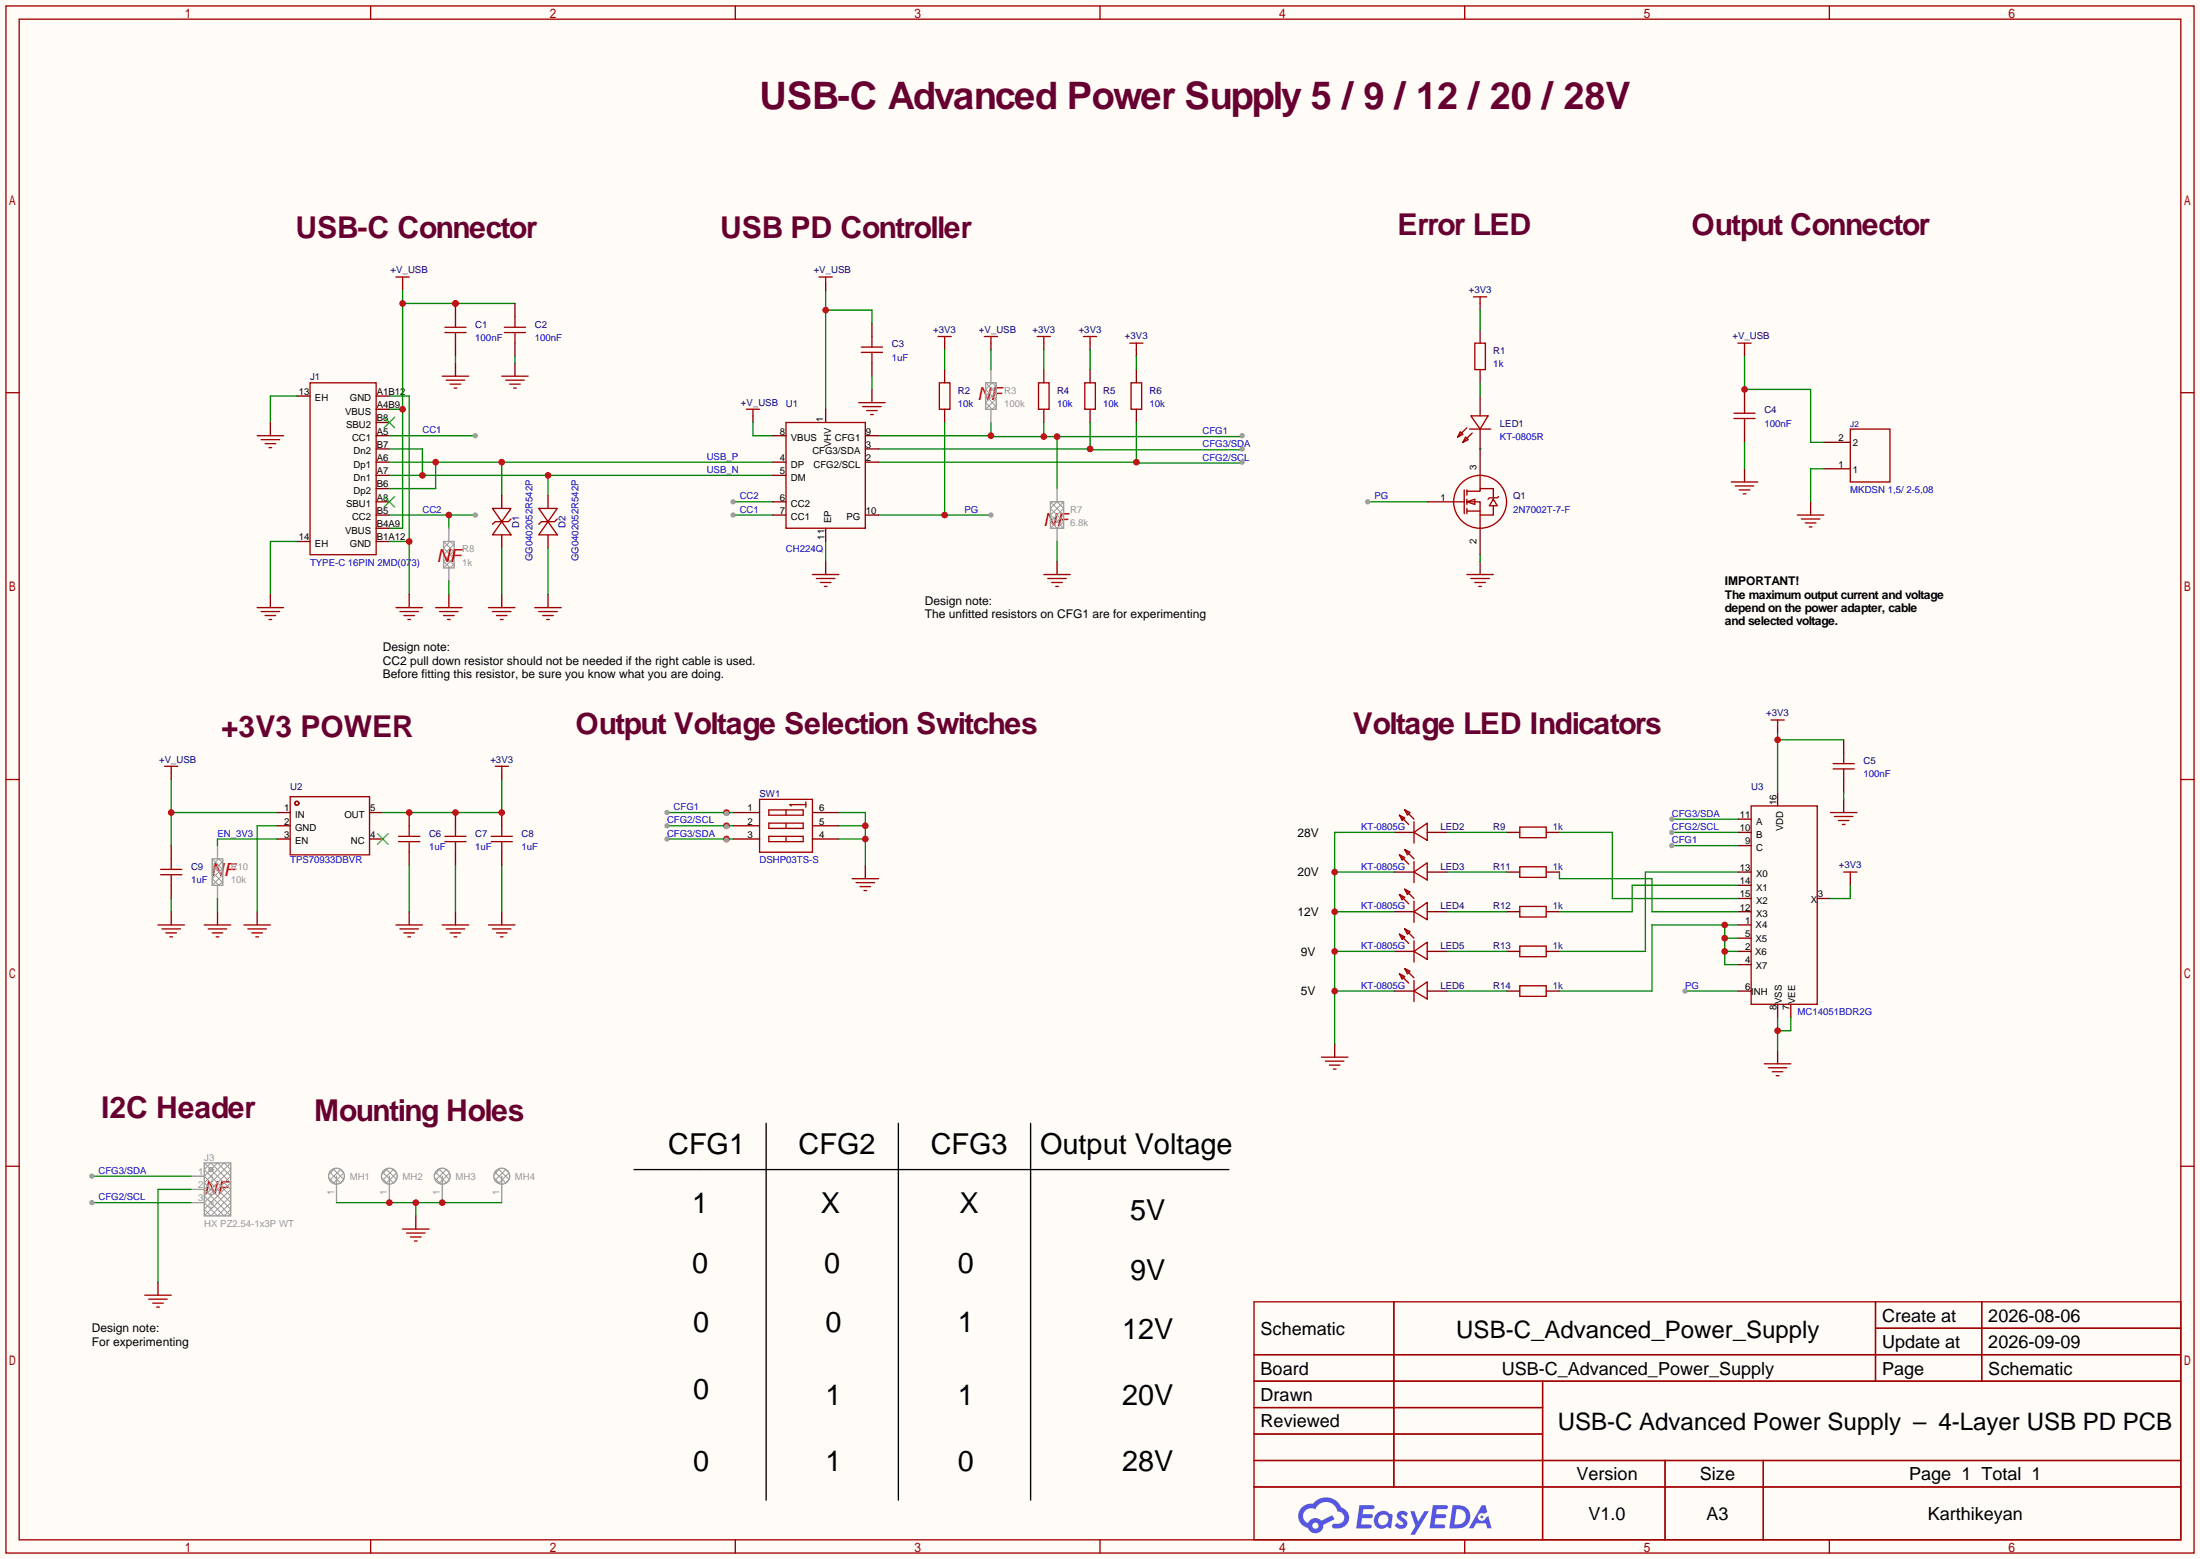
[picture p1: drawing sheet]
<svg xmlns="http://www.w3.org/2000/svg" width="423mm" height="299mm" viewBox="0 0 423 299" stroke-linecap="round" stroke-linejoin="round" font-family="sans-serif">
<path d="M0 0h422.7v299.5h-422.7z" fill="#fffcf7"/>
<g fill="none" stroke="#a10000" stroke-width=".25">
<path d="M1.1 1.1h420.4v297.2h-420.4zM3.7 3.7h415.3v292.1h-415.3zM71.2 1.1v2.6M141.3 1.1v2.6M211.3 1.1v2.6M281.4 1.1v2.6M351.5 1.1v2.6M1.1 75.4h2.6M419 75.4h2.5M1.1 149.7h2.6M419 149.7h2.5M1.1 224h2.6"/>
<path d="M419 224h2.5M240.9 250.1h178.1v45.7h-178.1zM267.8 250.1v35.5M360.3 250.1v15.2M360.3 255.1h58.7M380.7 250.1v15.2M240.9 260.2h178.1M240.9 265.3h178.1M240.9 270.4h55.5M240.9 275.5h55.5M296.4 265.3v30.5M71.2 295.8v2.5"/>
<path d="M141.3 295.8v2.5M211.3 295.8v2.5M240.9 280.5h178.1M240.9 285.6h178.1M281.4 295.8v2.5M319.9 280.5v15.3M338.8 280.5v15.3M351.5 295.8v2.5"/>
</g>
<g fill="#5487ff">
<path d="M268.7 290.5a1.3 1.3 0 0 1 1.8 .2l-.4 .7a.54 .54 0 0 0-.9-.3l.1 .2a1.58 1.58 0 0 1 1.1 1.6 1.43 1.43 0 0 1-2.5 .2l.5-.6a.64 .64 0 0 0 .5 .4 .64 .64 0 0 0 .7-.2l-.2-.3a1.35 1.35 0 0 1-.9-1.8z"/>
<path d="M270.9 290.3h.9l.6 1.9 1.2-1.9h.9l-2.7 4.5h-.9l1-1.7z"/>
<path d="M261.2 289.1h1.6a1.31 1.31 0 0 1 1.2 .2 .4 .4 0 0 1-.3 .6h-1.8l-.1 .9h1.6a.4 .4 0 0 1 .4 .5 .4 .4 0 0 1-.4 .3h-1.7l-.2 1.2h.8a1.23 1.23 0 0 1 1.2 .2 .39 .39 0 0 1-.3 .6h-2.7z"/>
<path d="M275.3 289.1h1.6a1.32 1.32 0 0 1 1.2 .2 .39 .39 0 0 1-.3 .6h-1.8l-.1 .9h1.6a.4 .4 0 0 1 .4 .5 .4 .4 0 0 1-.4 .3h-1.7l-.2 1.2h.8a1.23 1.23 0 0 1 1.2 .2 .39 .39 0 0 1-.3 .6h-2.7z"/>
<path d="M284.7 289.1h.7l.3 1.4-.6 .3a.75 .75 0 0 0-1.1 .3 .75 .75 0 0 0 .5 1.1 .75 .75 0 0 0 .9-.7l.5-.3 .7 2.4h-.9l-.2-1h-1.9l-.5 1h-.9z"/>
<path d="M279.1 289.1l-.7 4.5h1.5a2.27 2.27 0 0 0 2.6-2.3 2.27 2.27 0 0 0-2.7-2.2zM279.8 289.9a1.5 1.5 0 0 1 1.8 1.5 1.5 1.5 0 0 1-1.9 1.4h-.3z"/>
<path d="M264.5 290.7a1.6 1.6 0 0 0-.4 2.2 1.6 1.6 0 0 0 2.2 .5l.2-.2 .8 .4 .3-2.5-.2-.3h-.5a1.58 1.58 0 0 0-2.4-.1zM265.1 291.3a.99 .99 0 0 1 1.6 .3 .99 .99 0 0 1-.9 1.3 .94 .94 0 0 1-1-.5 .94 .94 0 0 1 .3-1.1z"/>
<path d="M250.1 289.5a2.37 2.37 0 0 0 1.2 4 1.54 1.54 0 0 0 1.7 1 1.54 1.54 0 0 0 1.3-1.6l2.1-1.1-.5-.8-2 1.1a1.57 1.57 0 0 0-2.6 .5 1.5 1.5 0 0 1-.8-2.1 1.5 1.5 0 0 1 2.2-.5 2.23 2.23 0 0 1 2.3-1.5 2.23 2.23 0 0 1 2 1.9 1.16 1.16 0 0 1 1.2 1 1.16 1.16 0 0 1-1.1 1.3h-.6a.47 .47 0 0 0-.6 .4 .47 .47 0 0 0 .4 .5 2.19 2.19 0 0 0 2.4-.8 2.19 2.19 0 0 0 .1-2.5l-1.1-.8a3.2 3.2 0 0 0-5.5-.7l-1.1 .1zM252.1 293.1a.6 .6 0 0 1 1.2 0 .6 .6 0 0 1-1.2 0z"/>
<circle cx="284.7" cy="291.4" r=".28"/>
</g>
<g fill="none" stroke="#a10000" stroke-width=".25">
<path d="M165.5 67.7h4M165.5 66.7h4M167.5 64.6v2.1M167.5 67.7v2M78.6 158.6v2.1M87.5 158.6v2.1M96.4 158.6v2.1M30.9 168h4M30.9 167h4M32.9 165v2M32.9 168v2.1M76.6 161.7h4"/>
<path d="M76.6 160.7h4M78.6 161.7v2M85.5 161.7h4M85.5 160.7h4M87.5 161.7v2M94.4 161.7h4M94.4 160.7h4M96.4 161.7v2"/>
</g>
<path d="M167.5 62.1v2.5M167.5 69.7v2.6M78.6 156.1v2.5M87.5 156.1v2.5M96.4 156.1v2.5M32.9 162.4v2.6M32.9 170.1v2.5M78.6 163.7v2.5M87.5 163.7v2.5M96.4 163.7v2.5" fill="none" stroke="#870000" stroke-width=".25"/>
<path d="M158.6 59.6h8.9v2.5M158.6 55.8v22.8" fill="none" stroke="#008700" stroke-width=".25"/>
<circle cx="158.6" cy="59.6" r=".63" fill="#c00"/>
<g fill="none" stroke="#870000" stroke-width=".25">
<path d="M77.3 54.5v1.3M158.6 54.5v1.3M284.4 58.3v1.3M57 76.1h2.6M72.3 76.1h2.5M72.3 78.6h2.5M87.5 69.7v2.6M98.9 69.7v2.6M144.7 79.9v1.3M167.5 74.8v2.5M181.5 65.9v1.3M190.4 65.9v1.3"/>
<path d="M200.5 65.9v1.3M209.4 65.9v1.3M218.3 67.2v1.3M335.2 67.2v1.3M72.3 81.2h2.5M72.3 83.7h2.5M72.3 86.2h2.5M72.3 88.8h2.5M72.3 91.3h2.5M72.3 93.9h2.5M72.3 96.4h2.5M72.3 98.9h2.5"/>
<path d="M335.2 90v2.6M347.9 96.4v2.5M57 104h2.6M72.3 101.5h2.5M72.3 104h2.5M158.6 107.8v2.6M203.1 107.8v2.6M284.4 107.8v2.6M341.5 139.6v1.2M32.9 148.5v1.2M96.4 148.5v1.2M354.2 153.5v2.6"/>
<path d="M166.2 166.2v2.6M355.5 168.8v1.3M256.4 200.5v2.6M341.5 201.8v2.5"/>
</g>
<g fill="none" stroke="#a10000" stroke-width=".25">
<path d="M76.1 53.2h2.5M77.3 53.2v1.3M157.4 53.2h2.5M158.6 53.2v1.3M283.1 57h2.5M284.4 57v1.3M59.6 73.5h12.7v33.1h-12.7zM85 72.3h5M85.7 73h3.6M86.5 73.8h2M87.2 74.5h.6M96.4 72.3h5.1"/>
<path d="M97.2 73h3.5M97.9 73.8h2M98.7 74.5h.5M143.4 78.6h2.5M144.7 78.6v1.3M165 77.3h5.1M165.7 78.1h3.6M166.5 78.9h2M167.3 79.6h.5M180.2 64.6h2.6M181.5 64.6v1.3M189.1 64.6h2.5"/>
<path d="M190.4 64.6v1.3M199.3 64.6h2.5M200.5 64.6v1.3M208.2 64.6h2.5M209.4 64.6v1.3M217 65.9h2.6M218.3 65.9v1.3M333.9 65.9h2.5M335.2 65.9v1.3M332.6 92.6h5.1M333.4 93.3h3.5M334.1 94.1h2.1"/>
<path d="M334.9 94.9h.5M345.3 98.9h5.1M346.1 99.7h3.5M156.1 110.4h5.1M156.8 111.1h3.6M157.6 111.9h2M158.4 112.6h.5M200.5 110.4h5.1M201.3 111.1h3.6M202.1 111.9h2M202.8 112.6h.5M281.8 110.4h5.1"/>
<path d="M282.6 111.1h3.5M283.3 111.9h2.1M284.1 112.6h.5M346.8 100.5h2.1M347.6 101.2h.5M340.2 138.3h2.6M341.5 138.3v1.3M31.6 147.2h2.6M32.9 147.2v1.3M95.1 147.2h2.6M96.4 147.2v1.3M351.7 156.1h5"/>
<path d="M352.4 156.8h3.6M353.2 157.6h2M353.9 158.4h.6M163.7 168.8h5.1M164.5 169.5h3.5M165.2 170.3h2.1M166 171.1h.5M354.2 167.5h2.5M355.5 167.5v1.3M253.9 203.1h5.1M254.6 203.8h3.6M255.4 204.6h2"/>
<path d="M256.2 205.4h.5M339 204.3h5M339.7 205.1h3.6M340.5 205.9h2M341.2 206.6h.6"/>
</g>
<path d="M74.8 76.1h3.8v38.1M167.5 72.3v2.5M144.7 81.2v2.5h3.8M74.8 104h3.8M158.6 104v3.8" fill="none" stroke="#008700" stroke-width=".25"/>
<path d="M73.8 80.1l2 2.1M73.8 95.4l2 2M75.8 80.1l-2 2.1M75.8 95.4l-2 2" fill="none" stroke="#3c3" stroke-width=".25"/>
<circle cx="78.6" cy="104" r=".63" fill="#c00"/>
<path d="M57 76.1h-5.1v5.1M74.8 88.8h73.7M83.7 88.8v5.1h-8.9M96.4 88.8v6.3M57 104h-5.1v10.2" fill="none" stroke="#008700" stroke-width=".25"/>
<g fill="none" stroke="#870000" stroke-width=".25">
<path d="M51.9 81.2v2.5M51.9 114.2v2.5M78.6 114.2v2.5M86.2 114.2v2.5M96.4 114.2v2.5M105.3 114.2v2.5M32.9 175.1v2.6M41.8 175.1v2.6M49.4 175.1v2.6M78.6 175.1v2.6M87.5 175.1v2.6M96.4 175.1v2.6"/>
<path d="M79.9 233.6v2.5M30.4 246.3v2.5"/>
</g>
<g fill="none" stroke="#a10000" stroke-width=".25">
<path d="M49.4 83.7h5.1M50.2 84.5h3.5M50.9 85.2h2.1M51.7 86h.5M49.4 116.7h5.1M50.2 117.5h3.5M50.9 118.2h2.1M51.7 119h.5M76.1 116.7h5.1M76.8 117.5h3.6M77.6 118.2h2M78.4 119h.5"/>
<path d="M83.7 116.7h5.1M84.5 117.5h3.5M85.2 118.2h2M86 119h.5M93.9 116.7h5M94.6 117.5h3.6M95.4 118.2h2M96.1 119h.5M102.7 116.7h5.1M103.5 117.5h3.6M104.3 118.2h2M105 119h.5"/>
<path d="M30.4 177.7h5M31.1 178.4h3.6M31.9 179.2h2M32.6 180h.5M39.2 177.7h5.1M40 178.4h3.6M40.8 179.2h2M41.5 180h.5M46.9 177.7h5M47.6 178.4h3.6M48.4 179.2h2M49.1 180h.6"/>
<path d="M76.1 177.7h5.1M76.8 178.4h3.6M77.6 179.2h2M78.4 180h.5M85 177.7h5M85.7 178.4h3.6M86.5 179.2h2M87.2 180h.6M93.9 177.7h5M94.6 178.4h3.6M95.4 179.2h2M96.1 180h.5"/>
<path d="M77.3 236.1h5.1M78.1 236.9h3.6M78.9 237.6h2M79.6 238.4h.5M27.8 248.8h5.1M28.6 249.6h3.5M29.3 250.3h2.1M30.1 251.1h.5"/>
</g>
<g fill="#c00">
<circle cx="83.7" cy="88.8" r=".63"/>
<circle cx="96.4" cy="88.8" r=".63"/>
</g>
<path d="M74.8 86.2h6.4v5.1M74.8 91.3h73.7M105.3 91.3v3.8" fill="none" stroke="#008700" stroke-width=".25"/>
<g fill="#c00">
<circle cx="81.2" cy="91.3" r=".63"/>
<circle cx="105.3" cy="91.3" r=".63"/>
</g>
<path d="M74.8 83.7h16.5" fill="none" stroke="#008700" stroke-width=".25"/>
<circle cx="91.3" cy="83.7" r=".51" fill="#999"/>
<path d="M74.8 98.9h16.5M86.2 98.9v2.6" fill="none" stroke="#008700" stroke-width=".25"/>
<circle cx="86.2" cy="98.9" r=".63" fill="#c00"/>
<circle cx="91.3" cy="98.9" r=".51" fill="#999"/>
<path d="M140.8 96.4h7.7" fill="none" stroke="#008700" stroke-width=".25"/>
<circle cx="140.8" cy="96.4" r=".51" fill="#999"/>
<path d="M140.8 98.9h7.7" fill="none" stroke="#008700" stroke-width=".25"/>
<circle cx="140.8" cy="98.9" r=".51" fill="#999"/>
<path d="M96.4 95.1v2.6M105.3 95.1v2.6M96.4 102.7v2.6M105.3 102.7v2.6" fill="none" stroke="#870000" stroke-width=".25"/>
<path d="M94.6 97.7h3.6l-1.8 2.5zM98.2 99.7l-.5 .5h-2.6l-.5 .5M103.5 97.7h3.6l-1.8 2.5zM107.1 99.7l-.5 .5h-2.6l-.5 .5M96.4 100.2l1.8 2.5h-3.6zM105.3 100.2l1.8 2.5h-3.6z" fill="none" stroke="#a10000" stroke-width=".25"/>
<path d="M77.3 55.8v45.7h-2.5M77.3 58.3h21.6M74.8 78.6h2.5M96.4 105.3v8.9M105.3 105.3v8.9" fill="none" stroke="#008700" stroke-width=".25"/>
<g fill="#c00">
<circle cx="77.3" cy="78.6" r=".63"/>
<circle cx="77.3" cy="58.3" r=".63"/>
<circle cx="87.5" cy="58.3" r=".63"/>
</g>
<path d="M87.5 58.3v2.5M87.5 65.9v2.6" fill="none" stroke="#870000" stroke-width=".25"/>
<circle cx="87.5" cy="58.3" r=".63" fill="#c00"/>
<g fill="none" stroke="#a10000" stroke-width=".25">
<path d="M85.5 63.9h4M85.5 62.9h4M87.5 60.8v2.1M87.5 63.9v2M96.9 63.9h4.1M96.9 62.9h4.1M98.9 60.8v2.1M98.9 63.9v2M180.5 73.5h2v5.1h-2zM199.5 73.5h2v5.1h-2zM208.4 73.5h2v5.1h-2zM217.3 73.5h2v5.1h-2z"/>
<path d="M283.3 65.9h2.1v5.1h-2.1zM333.1 79.4h4.1M335.2 77.3v2.1M333.1 80.4h4.1M335.2 80.4v2M292 158.9h5.1v2h-5.1zM352.2 147.7h4M352.2 146.7h4M354.2 144.7v2M354.2 147.7v2M292 166.5h5.1v2h-5.1zM292 174.1h5.1v2h-5.1z"/>
<path d="M292 181.7h5.1v2.1h-5.1zM292 189.4h5.1v2h-5.1z"/>
</g>
<g fill="none" stroke="#870000" stroke-width=".25">
<path d="M98.9 58.3v2.5M98.9 65.9v2.6M181.5 71v2.5M181.5 78.6v2.6M200.5 71v2.5M200.5 78.6v2.6M209.4 71v2.5M209.4 78.6v2.6M218.3 71v2.5M218.3 78.6v2.6M284.4 63.4v2.5M284.4 71v2.5"/>
<path d="M335.2 74.8v2.5M335.2 82.4v2.6M289.4 159.9h2.6M297.1 159.9h2.5M354.2 142.1v2.6M354.2 149.7v2.6M289.4 167.5h2.6M289.4 175.1h2.6M297.1 167.5h2.5M297.1 175.1h2.5M289.4 182.8h2.6M289.4 190.4h2.6"/>
<path d="M297.1 182.8h2.5M297.1 190.4h2.5"/>
</g>
<path d="M87.5 68.5v1.2M98.9 68.5v1.2M168.8 83.7h21.6M190.4 81.2v2.7h48.2v-.2M200.5 81.2v2.7M203.1 83.9v10M86.2 111.6v2.6" fill="none" stroke="#008700" stroke-width=".25"/>
<path d="M85.2 104h2v5.1h-2zM86.2 101.5v2.5M86.2 109.1v2.5M40.8 165h2v5.1h-2zM41.8 162.4v2.6M41.8 170.1v2.5" fill="none" stroke="#999" stroke-width=".25"/>
<path d="M85.2 104l2 2M87.2 104.8l-.7-.8-1.3 1.3 2 2M87.2 104.5l-2 2.1 2 2M87.2 105.8l-2 2 1.3 1.3 .7-.8M87.2 107.1l-2 2M40.8 165l2 2M42.8 165.7l-.8-.7-1.2 1.2 2 2.1M42.8 165.5l-2 2 2 2M42.8 166.8l-2 2 1.2 1.3 .8-.8M42.8 168l-2 2.1" fill="none" stroke="#999" stroke-width=".19"/>
<g fill="#c00">
<circle cx="203.1" cy="83.9" r=".63"/>
<circle cx="200.5" cy="83.9" r=".63"/>
<circle cx="190.4" cy="83.7" r=".63"/>
</g>
<circle cx="238.6" cy="83.7" r=".51" fill="#999"/>
<path d="M168.8 86.2h40.6M209.4 81.2v5.2h29.2v-.2" fill="none" stroke="#008700" stroke-width=".25"/>
<circle cx="209.4" cy="86.2" r=".63" fill="#c00"/>
<circle cx="238.6" cy="86.2" r=".51" fill="#999"/>
<path d="M168.8 88.8h49.5M218.3 81.2v7.7h20.3v-.1" fill="none" stroke="#008700" stroke-width=".25"/>
<circle cx="218.3" cy="88.8" r=".63" fill="#c00"/>
<circle cx="238.6" cy="88.8" r=".51" fill="#999"/>
<path d="M181.5 67.2v3.8M190.4 67.2v3.8M200.5 67.2v3.8M209.4 67.2v3.8M218.3 68.5v2.5M203.1 104v3.8M128.1 156.1h12.7M139.6 156.1v.2" fill="none" stroke="#008700" stroke-width=".25"/>
<path d="M189.4 73.5l2 2.1M191.4 74.3l-.8-.8-1.2 1.3 2 2M191.4 74l-2 2.1 2 2M191.4 75.3l-2 2 1.2 1.3 .8-.7M191.4 76.6l-2 2M201.8 96.4l2.5 2.5-2.5 2.6M203.1 96.4l-1.3 1.3 2.5 2.5-1.2 1.3-1.3-1.3 2.5-2.5zM204.3 96.4l-2.5 2.5 2.5 2.6" fill="none" stroke="#999" stroke-width=".19"/>
<path d="M189.4 73.5h2v5.1h-2zM190.4 71v2.5M190.4 78.6v2.6M201.8 96.4h2.5v5.1h-2.5zM203.1 93.9v2.5M203.1 101.5v2.5" fill="none" stroke="#999" stroke-width=".25"/>
<path d="M145.9 153.5h10.2v10.2h-10.2zM147.7 155.6h6.6v1h-6.6zM147.7 158.1h6.6v1h-6.6zM151 155.6v1M151 158.1v1M154.8 154.1v1M154.8 154.6h-3l.2 .2M147.7 160.7h6.6v1h-6.6zM151 160.7v1" fill="none" stroke="#a10000" stroke-width=".25"/>
<path d="M140.8 158.6h5.1M140.8 156.1h5.1M156.1 158.6h5.1M156.1 156.1h5.1M140.8 161.2h5.1M156.1 161.2h5.1" fill="none" stroke="#870000" stroke-width=".25"/>
<circle cx="139.6" cy="156.1" r=".63" fill="#c00"/>
<g fill="#999">
<circle cx="139.6" cy="156.3" r=".51"/>
<circle cx="128.1" cy="156.1" r=".51"/>
</g>
<path d="M128.1 158.6h12.7M139.6 158.6v.2" fill="none" stroke="#008700" stroke-width=".25"/>
<circle cx="139.6" cy="158.6" r=".63" fill="#c00"/>
<g fill="#999">
<circle cx="139.6" cy="158.8" r=".51"/>
<circle cx="128.1" cy="158.6" r=".51"/>
</g>
<path d="M128.1 161.2h12.7M139.6 161.2v.1" fill="none" stroke="#008700" stroke-width=".25"/>
<circle cx="139.6" cy="161.2" r=".63" fill="#c00"/>
<g fill="#999">
<circle cx="139.6" cy="161.3" r=".51"/>
<circle cx="128.1" cy="161.2" r=".51"/>
</g>
<path d="M161.2 156.1h5v10.1M161.2 158.6h5M161.2 161.2h5" fill="none" stroke="#008700" stroke-width=".25"/>
<g fill="#c00">
<circle cx="166.2" cy="161.2" r=".63"/>
<circle cx="166.2" cy="158.6" r=".63"/>
</g>
<path d="M147.2 215.8v72.4M172.6 215.8v72.4M198 215.8v72.4M121.8 224.7h114.3" fill="none" stroke="#000" stroke-width=".25"/>
<g fill="none" stroke="#a10000" stroke-width=".25">
<path d="M55.8 153h15.2v11.2h-15.2z"/>
<circle cx="57" cy="154.3" r=".38"/>
</g>
<path d="M53.2 156.1h2.6M53.2 158.6h2.6M71 156.1h2.5M53.2 161.2h2.6M71 161.2h2.5" fill="none" stroke="#870000" stroke-width=".25"/>
<path d="M72.5 160.1l2 2.1M74.5 160.1l-2 2.1" fill="none" stroke="#3c3" stroke-width=".25"/>
<path d="M96.4 149.7v6.4h-22.9" fill="none" stroke="#008700" stroke-width=".25"/>
<g fill="#c00">
<circle cx="78.6" cy="156.1" r=".63"/>
<circle cx="87.5" cy="156.1" r=".63"/>
<circle cx="96.4" cy="156.1" r=".63"/>
</g>
<path d="M32.9 156.1h20.3M32.9 149.7v12.7" fill="none" stroke="#008700" stroke-width=".25"/>
<circle cx="32.9" cy="156.1" r=".63" fill="#c00"/>
<path d="M168.8 98.9h21.6M181.5 81.2v17.7M53.2 158.6h-3.8v16.5M32.9 172.6v2.5M41.8 172.6v2.5M53.2 161.2h-11.4v1.2M78.6 166.2v8.9M87.5 166.2v8.9M96.4 166.2v8.9" fill="none" stroke="#008700" stroke-width=".25"/>
<circle cx="181.5" cy="98.9" r=".63" fill="#c00"/>
<circle cx="190.4" cy="98.9" r=".51" fill="#999"/>
<g fill="none" stroke="#a10000" stroke-width=".25">
<path d="M282.6 79.9h3.3l-1.5 2.5zM279.3 96.4h2M280.5 82.9l.6 .5-1.1 .5zM281.3 94.1v4.6M281.6 83.9l.5 .6-1 .5zM281.8 94.4h2.6v-.5h2.5v1.7M281.8 96.4h2.6v2.5h2.5v-1.7M281.8 96.4l1.5-.5v1zM281.8 82.2l-1.8 1.7M281.8 98.2h2.6M281.8 94.1v1M281.8 95.9v1"/>
<path d="M281.8 97.7v1M282.3 82.4h4.1M282.8 83.2l-1.7 1.8M284.4 91.3v2.6M284.4 98.9v2.6M286.9 95.9l.8 1.3h-1.6zM287.9 95.4l-.2 .2h-1.6l-.2 .3"/>
<circle cx="284.4" cy="96.4" r="5.1"/>
</g>
<path d="M284.4 76.1v3.8M274.2 96.4h5.1M284.4 82.4v8.9M284.4 101.5v5.1" fill="none" stroke="#870000" stroke-width=".25"/>
<path d="M284.4 59.6v3.8M284.4 73.5v2.6M262.8 96.4h11.4M284.4 86.2h.1M284.4 106.6v1.2" fill="none" stroke="#008700" stroke-width=".25"/>
<circle cx="262.8" cy="96.4" r=".51" fill="#999"/>
<path d="M350.4 85h5.1M350.4 90h5.1" fill="none" stroke="#870000" stroke-width=".25"/>
<path d="M355.5 82.4h7.6v10.2h-7.6z" fill="none" stroke="#a10000" stroke-width=".25"/>
<path d="M335.2 68.5v6.3h12.7v10.2h2.5M335.2 85v5M354.2 152.3v1.2" fill="none" stroke="#008700" stroke-width=".25"/>
<circle cx="335.2" cy="74.8" r=".63" fill="#c00"/>
<path d="M350.4 90h-2.5v6.4M267.8 159.9h-11.4v40.6M256.4 175.1h11.4M256.4 167.5h11.4M256.4 190.4h11.4M256.4 182.8h11.4" fill="none" stroke="#008700" stroke-width=".25"/>
<g fill="none" stroke="#a10000" stroke-width=".25">
<path d="M268.9 156.6l1 .5-.5 .5zM268.9 156.6l1.7 1.8M269.9 155.6l1 .5-.5 .5zM269.9 155.6l1.8 1.8M271.7 159.9l2.5-1.8v3.3zM271.7 157.9v4M268.9 164.2l1 .5-.5 .5zM268.9 179.5l1 .5-.5 .5zM268.9 171.8l1 .5-.5 .5zM268.9 164.2l1.7 1.8M268.9 179.5l1.7 1.7M268.9 171.8l1.7 1.8"/>
<path d="M269.9 163.2l1 .5-.5 .5zM269.9 178.4l1 .5-.5 .6zM269.9 170.8l1 .5-.5 .5zM269.9 163.2l1.8 1.8M269.9 178.4l1.8 1.8M269.9 170.8l1.8 1.8M271.7 167.5l2.5-1.8v3.3zM271.7 175.1l2.5-1.7v3.3zM271.7 165.5v4M271.7 173.1v4.1M268.9 187.1l1 .5-.5 .5zM268.9 187.1l1.7 1.7"/>
<path d="M269.9 186.1l1 .5-.5 .5zM269.9 186.1l1.8 1.7M271.7 182.8l2.5-1.8v3.3zM271.7 190.4l2.5-1.8v3.3zM271.7 180.7v4.1M271.7 188.3v4.1"/>
</g>
<path d="M267.8 159.9h3.9M274.2 159.9h3.8M267.8 167.5h3.9M267.8 175.1h3.9M274.2 167.5h3.8M274.2 175.1h3.8M267.8 182.8h3.9M267.8 190.4h3.9M274.2 182.8h3.8M274.2 190.4h3.8" fill="none" stroke="#870000" stroke-width=".25"/>
<g fill="#c00">
<circle cx="256.4" cy="190.4" r=".63"/>
<circle cx="256.4" cy="182.8" r=".63"/>
<circle cx="256.4" cy="175.1" r=".63"/>
<circle cx="256.4" cy="167.5" r=".63"/>
</g>
<path d="M278 159.9h11.4M341.5 140.8v11.5M341.5 142.1h12.7M278 167.5h11.4M278 175.1h11.4M278 182.8h11.4M278 190.4h11.4" fill="none" stroke="#008700" stroke-width=".25"/>
<path d="M336.4 154.8h12.7v38.1h-12.7z" fill="none" stroke="#a10000" stroke-width=".25"/>
<g fill="none" stroke="#870000" stroke-width=".25">
<path d="M333.9 159.9h2.5M333.9 157.4h2.5M341.5 152.3v2.5M333.9 177.7h2.5M333.9 172.6h2.5M333.9 162.4h2.5M333.9 175.1h2.5M333.9 167.5h2.5M333.9 170.1h2.5M349.1 172.6h2.6M333.9 182.8h2.5M333.9 185.3h2.5"/>
<path d="M333.9 180.2h2.5M333.9 190.4h2.5M341.5 192.9v2.6M344 192.9v2.6"/>
</g>
<circle cx="341.5" cy="142.1" r=".63" fill="#c00"/>
<path d="M355.5 170.1v2.5h-3.8M341.5 195.5v6.3M344 195.5v2.5h-2.5" fill="none" stroke="#008700" stroke-width=".25"/>
<circle cx="341.5" cy="198" r=".63" fill="#c00"/>
<path d="M321.2 157.4h12.7" fill="none" stroke="#008700" stroke-width=".25"/>
<circle cx="321.2" cy="157.4" r=".51" fill="#999"/>
<path d="M321.2 159.9h12.7" fill="none" stroke="#008700" stroke-width=".25"/>
<circle cx="321.2" cy="159.9" r=".51" fill="#999"/>
<path d="M321.2 162.4h12.7" fill="none" stroke="#008700" stroke-width=".25"/>
<circle cx="321.2" cy="162.4" r=".51" fill="#999"/>
<path d="M299.6 159.9h10.2v12.7h24.1M299.6 167.5v1.3h17.8v6.3h16.5M331.3 177.7v7.6h2.6M333.9 170.1h-20.3v5h-14M333.9 177.7h-16.5v12.7h-17.8M333.9 167.5h-17.8v15.3h-16.5M331.3 182.8h2.6M331.3 180.2h2.6" fill="none" stroke="#008700" stroke-width=".25"/>
<g fill="#c00">
<circle cx="331.3" cy="177.7" r=".63"/>
<circle cx="331.3" cy="180.2" r=".63"/>
<circle cx="331.3" cy="182.8" r=".63"/>
</g>
<path d="M323.7 190.4h10.2" fill="none" stroke="#008700" stroke-width=".25"/>
<circle cx="323.7" cy="190.4" r=".51" fill="#999"/>
<path d="M39.2 225.9l5.1 5.1-2.5 2.6-2.6-2.6 5.1-5.1-2.5-2.5zM39.2 223.4l5.1 5.1-5.1 5.1M40.5 223.4l-1.3 1.3 5.1 5-3.8 3.9-1.3-1.3 5.1-5.1zM40.7 224.3l.2 .2M40.9 224.8l-.2 .2M43.1 223.4l-3.9 3.8 5.1 5.1-1.2 1.3-3.9-3.9 5.1-5zM44.3 223.4l-5.1 5.1 5.1 5.1" fill="none" stroke="#999" stroke-width=".19"/>
<g fill="none" stroke="#999" stroke-width=".25">
<path d="M36.7 225.9h2.5M36.7 228.5h2.5M36.7 231h2.5M39.2 223.4h5.1v10.2h-5.1z"/>
<circle cx="40.5" cy="224.7" r=".38"/>
</g>
<path d="M17.7 231h19M36.7 228.5h-6.3v17.8" fill="none" stroke="#008700" stroke-width=".25"/>
<circle cx="17.7" cy="231" r=".51" fill="#999"/>
<path d="M17.7 225.9h19" fill="none" stroke="#008700" stroke-width=".25"/>
<circle cx="17.7" cy="225.9" r=".51" fill="#999"/>
<g fill="none" stroke="#999" stroke-width=".25">
<path d="M64.6 225.9v5.1M74.8 225.9v5.1M85 225.9v5.1M96.4 225.9v5.1"/>
<circle cx="64.6" cy="225.9" r="1.52"/>
<circle cx="74.8" cy="225.9" r="1.52"/>
<circle cx="85" cy="225.9" r="1.52"/>
<circle cx="96.4" cy="225.9" r="1.52"/>
</g>
<g fill="none" stroke="#999" stroke-width=".19">
<path d="M63.1 226.2l1.3 1.2M63.3 225.1l2.1 2.1M64 224.5l2 2.1M64.4 224.4l-1.3 1.3M65.3 224.6l.7 .7M65.4 224.6l-2.1 2.1M66 226.6l-.7 .7M66 225.3l-2 2M73.3 226.2l1.2 1.2M73.5 225.1l2.1 2.1M74.2 224.5l2 2.1M74.5 224.4l-1.2 1.3"/>
<path d="M75.5 224.6l.7 .7M75.6 224.6l-2.1 2.1M76.2 226.6l-.7 .7M76.2 225.3l-2 2M83.5 226.2l1.2 1.2M83.7 225.1l2.1 2.1M84.3 224.5l2.1 2.1M84.7 224.4l-1.2 1.3M85.6 224.6l.7 .7M85.8 224.6l-2.1 2.1M86.3 226.6l-.7 .7M86.4 225.3l-2.1 2"/>
<path d="M94.9 226.2l1.2 1.2M95.1 225.1l2.1 2.1M95.8 224.5l2 2.1M96.1 224.4l-1.2 1.3M97 224.6l.8 .7M97.2 224.6l-2.1 2.1M97.8 226.6l-.8 .7M97.8 225.3l-2 2"/>
</g>
<path d="M64.6 231h31.8M79.9 231v2.6" fill="none" stroke="#008700" stroke-width=".25"/>
<g fill="#c00">
<circle cx="74.8" cy="231" r=".63"/>
<circle cx="79.9" cy="231" r=".63"/>
<circle cx="85" cy="231" r=".63"/>
</g>
<path d="M151 81.2h15.2v20.3h-15.2z" fill="none" stroke="#a10000" stroke-width=".25"/>
<path d="M158.6 78.6v2.6M148.5 88.8h2.5M148.5 91.3h2.5M148.5 96.4h2.5M148.5 98.9h2.5M148.5 83.7h2.5M166.2 88.8h2.6M166.2 86.2h2.6M166.2 98.9h2.6M166.2 83.7h2.6M158.6 101.5v2.5" fill="none" stroke="#870000" stroke-width=".25"/>
<text font-size="7.3" fill="#603" x="145.9" y="21">USB-C Advanced Power Supply 5 / 9 / 12 / 20 / 28V</text>
<g font-size="5.8" fill="#603">
<text x="56.8" y="45.8">USB-C Connector</text>
<text x="138.4" y="45.8">USB PD Controller</text>
<text x="268.5" y="45.1">Error LED</text>
<text x="325" y="45.1">Output Connector</text>
<text x="42.5" y="141.7">+3V3 POWER</text>
<text x="110.5" y="141">Output Voltage Selection Switches</text>
<text x="259.9" y="141">Voltage LED Indicators</text>
<text x="19.4" y="214.7">I2C Header</text>
<text x="60.4" y="215.3">Mounting Holes</text>
</g>
<g font-size="5.5">
<text x="128.4" y="221.7">CFG1</text>
<text x="153.4" y="221.7">CFG2</text>
<text x="178.8" y="221.7">CFG3</text>
<text x="199.8" y="221.7">Output Voltage</text>
<text x="133" y="233.1">1</text>
<text x="157.7" y="233.1">X</text>
<text x="184.4" y="233.1">X</text>
<text x="217.1" y="234.4">5V</text>
<text x="133" y="244.5">0</text>
<text x="158.4" y="244.5">0</text>
<text x="184" y="244.5">0</text>
<text x="217.1" y="245.8">9V</text>
<text x="133.2" y="256">0</text>
<text x="158.6" y="256">0</text>
<text x="184" y="256">1</text>
<text x="215.6" y="257.2">12V</text>
<text x="133.2" y="268.7">0</text>
<text x="158.6" y="269.9">1</text>
<text x="184" y="269.9">1</text>
<text x="215.6" y="269.9">20V</text>
<text x="133.2" y="282.6">0</text>
<text x="158.6" y="282.6">1</text>
<text x="184" y="282.6">0</text>
<text x="215.6" y="282.6">28V</text>
</g>
<g font-size="4.6">
<text x="279.8" y="257">USB-C_Advanced_Power_Supply</text>
<text x="299.3" y="274.8">USB-C Advanced Power Supply</text>
<text x="372.4" y="274.8">4-Layer USB PD PCB</text>
</g>
<g font-size="3.5" fill="#f00">
<text x="187.8" y="76.9">NF</text>
<text x="200.5" y="101">NF</text>
<text x="83.9" y="108">NF</text>
<text x="40.5" y="168.3">NF</text>
<text x="39.2" y="229.3">NF</text>
</g>
<g font-size="3.5">
<text x="242.2" y="256.4">Schematic</text>
<text x="361.6" y="253.9">Create at</text>
<text x="382" y="253.9">2026-08-06</text>
<text x="361.6" y="259">Update at</text>
<text x="382" y="259">2026-09-09</text>
<text x="242.2" y="264">Board</text>
<text x="242.2" y="269.1">Drawn</text>
<text x="288.5" y="264">USB-C_Advanced_Power_Supply</text>
<text x="361.6" y="264">Page</text>
<text x="382" y="264">Schematic</text>
<text x="242.2" y="274.2">Reviewed</text>
<text x="302.9" y="284.4">Version</text>
<text x="326.6" y="284.4">Size</text>
<text x="366.8" y="284.4">Page 1 Total 1</text>
<text x="305.2" y="292">V1.0</text>
<text x="327.8" y="292">A3</text>
<text x="370.4" y="292">Karthikeyan</text>
</g>
<g font-size="2.3">
<text x="331.3" y="112.4">IMPORTANT!</text>
<text x="177.7" y="116.3">Design note:</text>
<text x="177.7" y="118.8">The unfitted resistors on CFG1 are for experimenting</text>
<text x="331.3" y="115">The maximum output current and voltage</text>
<text x="331.3" y="117.5">depend on the power adapter, cable</text>
<text x="73.5" y="125.1">Design note:</text>
<text x="331.3" y="120.1">and selected voltage.</text>
<text x="73.5" y="127.7">CC2 pull down resistor should not be needed if the right cable is used.</text>
<text x="73.5" y="130.2">Before fitting this resistor, be sure you know what you are doing.</text>
<text x="249.3" y="160.7">28V</text>
<text x="249.3" y="168.3">20V</text>
<text x="249.3" y="175.9">12V</text>
<text x="249.9" y="183.6">9V</text>
<text x="249.9" y="191.2">5V</text>
<text x="17.7" y="256">Design note:</text>
<text x="17.7" y="258.5">For experimenting</text>
</g>
<g font-size="1.8" fill="#000080">
<text x="75" y="52.5">+V_USB</text>
<text x="156.3" y="52.5">+V_USB</text>
<text x="282.2" y="56.3">+3V3</text>
<text x="91.3" y="62.9">C1</text>
<text x="102.7" y="62.9">C2</text>
<text x="179.3" y="63.9">+3V3</text>
<text x="188.1" y="63.9">+V_USB</text>
<text x="198.3" y="63.9">+3V3</text>
<text x="207.2" y="63.9">+3V3</text>
<text x="216.1" y="65.2">+3V3</text>
<text x="332.9" y="65.2">+V_USB</text>
<text x="171.3" y="66.7">C3</text>
<text x="286.9" y="68">R1</text>
<text x="59.6" y="73.1">J1</text>
<text x="142.4" y="77.9">+V_USB</text>
<text x="184" y="75.6">R2</text>
<text x="203.1" y="75.6">R4</text>
<text x="212" y="75.6">R5</text>
<text x="220.9" y="75.6">R6</text>
<text x="151" y="78.2">U1</text>
<text x="288.2" y="82">LED1</text>
<text x="339" y="79.4">C4</text>
<text x="290.7" y="95.9">Q1</text>
<text x="99.7" y="101.5" transform="rotate(-90 99.7 101.5)">D1</text>
<text x="108.6" y="101.5" transform="rotate(-90 108.6 101.5)">D2</text>
<text x="339.3" y="137.6">+3V3</text>
<text x="30.6" y="146.5">+V_USB</text>
<text x="94.2" y="146.5">+3V3</text>
<text x="358" y="146.7">C5</text>
<text x="55.8" y="151.8">U2</text>
<text x="145.9" y="153.1">SW1</text>
<text x="336.4" y="151.8">U3</text>
<text x="82.4" y="160.7">C6</text>
<text x="91.3" y="160.7">C7</text>
<text x="100.2" y="160.7">C8</text>
<text x="276.7" y="159.4">LED2</text>
<text x="286.9" y="159.4">R9</text>
<text x="36.7" y="167.1">C9</text>
<text x="276.7" y="167.1">LED3</text>
<text x="286.9" y="167.1">R11</text>
<text x="353.3" y="166.8">+3V3</text>
<text x="276.7" y="174.7">LED4</text>
<text x="286.9" y="174.7">R12</text>
<text x="276.7" y="182.3">LED5</text>
<text x="286.9" y="182.3">R13</text>
<text x="276.7" y="189.9">LED6</text>
<text x="286.9" y="189.9">R14</text>
</g>
<g font-size="1.8" fill="#00f">
<text x="91.3" y="65.5">100nF</text>
<text x="102.7" y="65.5">100nF</text>
<text x="171.3" y="69.3">1uF</text>
<text x="286.9" y="70.5">1k</text>
<text x="81.2" y="83.2">CC1</text>
<text x="184" y="78.2">10k</text>
<text x="203.1" y="78.2">10k</text>
<text x="212" y="78.2">10k</text>
<text x="220.9" y="78.2">10k</text>
<text x="231" y="83.4">CFG1</text>
<text x="339" y="82">100nF</text>
<text x="135.8" y="88.3">USB_P</text>
<text x="231" y="85.9">CFG3/SDA</text>
<text x="231" y="88.5">CFG2/SCL</text>
<text x="288.2" y="84.5">KT-0805R</text>
<text x="135.8" y="90.9">USB_N</text>
<text x="142.1" y="95.9">CC2</text>
<text x="264" y="95.9">PG</text>
<text x="355.5" y="94.7">MKDSN 1,5/ 2-5,08</text>
<text x="81.2" y="98.5">CC2</text>
<text x="142.1" y="98.5">CC1</text>
<text x="185.3" y="98.5">PG</text>
<text x="290.7" y="98.5">2N7002T-7-F</text>
<text x="102.3" y="107.8" transform="rotate(-90 102.3 107.8)">GG0402052R542P</text>
<text x="111.2" y="107.8" transform="rotate(-90 111.2 107.8)">GG0402052R542P</text>
<text x="151" y="106.1">CH224Q</text>
<text x="59.6" y="108.6">TYPE-C 16PIN 2MD(073)</text>
<text x="358" y="149.3">100nF</text>
<text x="129.4" y="155.6">CFG1</text>
<text x="41.8" y="160.7">EN_3V3</text>
<text x="128.1" y="158.2">CFG2/SCL</text>
<text x="128.1" y="160.7">CFG3/SDA</text>
<text x="261.5" y="159.4">KT-0805G</text>
<text x="298.3" y="159.4">1k</text>
<text x="321.2" y="156.9">CFG3/SDA</text>
<text x="321.2" y="159.4">CFG2/SCL</text>
<text x="321.2" y="162">CFG1</text>
<text x="55.8" y="165.8">TPS70933DBVR</text>
<text x="82.4" y="163.2">1uF</text>
<text x="91.3" y="163.2">1uF</text>
<text x="100.2" y="163.2">1uF</text>
<text x="145.9" y="165.8">DSHP03TS-S</text>
<text x="261.5" y="167.1">KT-0805G</text>
<text x="298.3" y="167.1">1k</text>
<text x="36.7" y="169.6">1uF</text>
<text x="261.5" y="174.7">KT-0805G</text>
<text x="298.3" y="174.7">1k</text>
<text x="261.5" y="182.3">KT-0805G</text>
<text x="298.3" y="182.3">1k</text>
<text x="261.5" y="189.9">KT-0805G</text>
<text x="298.3" y="189.9">1k</text>
<text x="323.7" y="189.9">PG</text>
<text x="345.3" y="195">MC14051BDR2G</text>
<text x="18.9" y="225.5">CFG3/SDA</text>
<text x="18.9" y="230.6">CFG2/SCL</text>
</g>
<g font-size="1.8">
<text x="57.4" y="75.8">13</text>
<text x="60.5" y="77.1">EH</text>
<text x="67.2" y="77.1">GND</text>
<text x="72.4" y="75.8">A1B12</text>
<text x="66.3" y="79.7">VBUS</text>
<text x="66.5" y="82.2">SBU2</text>
<text x="72.4" y="78.4">A4B9</text>
<text x="72.4" y="80.9">B8</text>
<text x="72.4" y="83.5">A5</text>
<text x="149.8" y="83.5">8</text>
<text x="158.2" y="81.2" transform="rotate(-90 158.2 81.2)">1</text>
<text x="166.4" y="83.5">9</text>
<text x="67.6" y="84.7">CC1</text>
<text x="67.9" y="87.3">Dn2</text>
<text x="67.9" y="89.8">Dp1</text>
<text x="72.4" y="86">B7</text>
<text x="72.4" y="88.5">A6</text>
<text x="149.8" y="88.5">4</text>
<text x="151.9" y="89.8">DP</text>
<text x="151.9" y="84.7">VBUS</text>
<text x="156.1" y="87.3">CFG3/SDA</text>
<text x="156.3" y="89.8">CFG2/SCL</text>
<text x="159.7" y="85.9" transform="rotate(-90 159.7 85.9)">VHV</text>
<text x="160.4" y="84.7">CFG1</text>
<text x="166.4" y="88.5">2</text>
<text x="166.4" y="86">3</text>
<text x="353.2" y="84.7">2</text>
<text x="353.2" y="89.8">1</text>
<text x="356" y="85.7">2</text>
<text x="67.9" y="92.4">Dn1</text>
<text x="67.9" y="94.9">Dp2</text>
<text x="72.4" y="91.1">A7</text>
<text x="72.4" y="93.6">B6</text>
<text x="149.8" y="91.1">5</text>
<text x="151.9" y="92.4">DM</text>
<text x="283.6" y="90.3" transform="rotate(-90 283.6 90.3)">3</text>
<text x="356" y="90.8">1</text>
<text x="66.5" y="97.4">SBU1</text>
<text x="67.6" y="100">CC2</text>
<text x="72.4" y="96.2">A8</text>
<text x="72.4" y="98.7">B5</text>
<text x="72.4" y="101.2">B4A9</text>
<text x="149.8" y="96.2">6</text>
<text x="149.8" y="98.7">7</text>
<text x="151.9" y="97.4">CC2</text>
<text x="151.9" y="100">CC1</text>
<text x="159.7" y="100.5" transform="rotate(-90 159.7 100.5)">EP</text>
<text x="162.6" y="100">PG</text>
<text x="166.4" y="98.7">10</text>
<text x="276.7" y="96.2">1</text>
<text x="57.4" y="103.8">14</text>
<text x="60.5" y="105.1">EH</text>
<text x="66.3" y="102.5">VBUS</text>
<text x="67.2" y="105.1">GND</text>
<text x="72.4" y="103.8">B1A12</text>
<text x="158.4" y="103.7" transform="rotate(-90 158.4 103.7)">11</text>
<text x="283.6" y="104.5" transform="rotate(-90 283.6 104.5)">2</text>
<text x="54.6" y="155.9">1</text>
<text x="71.1" y="155.9">5</text>
<text x="143.6" y="155.9">1</text>
<text x="157.4" y="155.9">6</text>
<text x="341.3" y="154.7" transform="rotate(-90 341.3 154.7)">16</text>
<text x="54.6" y="158.4">2</text>
<text x="54.6" y="160.9">3</text>
<text x="56.7" y="157.1">IN</text>
<text x="56.7" y="159.7">GND</text>
<text x="66.2" y="157.1">OUT</text>
<text x="71.1" y="160.9">4</text>
<text x="143.6" y="160.9">3</text>
<text x="143.6" y="158.4">2</text>
<text x="157.4" y="160.9">4</text>
<text x="157.4" y="158.4">5</text>
<text x="334.2" y="159.7">10</text>
<text x="334.2" y="157.1">11</text>
<text x="337.4" y="160.9">B</text>
<text x="337.4" y="158.4">A</text>
<text x="342.5" y="159.7" transform="rotate(-90 342.5 159.7)">VDD</text>
<text x="56.7" y="162.2">EN</text>
<text x="67.4" y="162.2">NC</text>
<text x="334.2" y="167.3">13</text>
<text x="335.3" y="162.2">9</text>
<text x="337.4" y="163.5">C</text>
<text x="334.2" y="169.8">14</text>
<text x="334.2" y="172.4">15</text>
<text x="337.4" y="168.6">X0</text>
<text x="337.4" y="171.1">X1</text>
<text x="337.4" y="173.6">X2</text>
<text x="347.9" y="173.4">X</text>
<text x="349.2" y="172.4">3</text>
<text x="334.2" y="174.9">12</text>
<text x="335.3" y="177.4">1</text>
<text x="335.3" y="180">5</text>
<text x="337.3" y="178.2">X4</text>
<text x="337.4" y="176.2">X3</text>
<text x="335.3" y="182.5">2</text>
<text x="335.3" y="185.1">4</text>
<text x="337.2" y="183.4">X6</text>
<text x="337.2" y="181">X5</text>
<text x="335.3" y="190.1">6</text>
<text x="336.4" y="191.2">INH</text>
<text x="337.3" y="186.1">X7</text>
<text x="341.3" y="194.1" transform="rotate(-90 341.3 194.1)">8</text>
<text x="342.3" y="192.9" transform="rotate(-90 342.3 192.9)">VSS</text>
<text x="343.8" y="194.1" transform="rotate(-90 343.8 194.1)">7</text>
<text x="344.9" y="192.9" transform="rotate(-90 344.9 192.9)">VEE</text>
</g>
<g font-size="1.8" fill="#999">
<text x="192.9" y="75.6">R3</text>
<text x="192.9" y="78.2">100k</text>
<text x="205.6" y="98.5">R7</text>
<text x="205.6" y="101">6.8k</text>
<text x="88.8" y="106.1">R8</text>
<text x="88.8" y="108.6">1k</text>
<text x="44.3" y="167.1">R10</text>
<text x="44.3" y="169.6">10k</text>
<text x="38.1" y="225.7">1</text>
<text x="39.2" y="222.9">J3</text>
<text x="40.2" y="227">1</text>
<text x="67.2" y="226.7">MH1</text>
<text x="77.3" y="226.7">MH2</text>
<text x="87.5" y="226.7">MH3</text>
<text x="98.9" y="226.7">MH4</text>
<text x="38.1" y="228.2">2</text>
<text x="38.1" y="230.8">3</text>
<text x="40.2" y="229.5">2</text>
<text x="40.2" y="232.1">3</text>
<text x="64.2" y="229.5" transform="rotate(-90 64.2 229.5)">1</text>
<text x="74.3" y="229.5" transform="rotate(-90 74.3 229.5)">1</text>
<text x="84.5" y="229.5" transform="rotate(-90 84.5 229.5)">1</text>
<text x="95.9" y="229.5" transform="rotate(-90 95.9 229.5)">1</text>
<text x="39.2" y="235.6">HX PZ2.54-1x3P WT</text>
</g>
<text font-size="1.6" fill="#000080" x="355.5" y="82">J2</text>
</svg>
